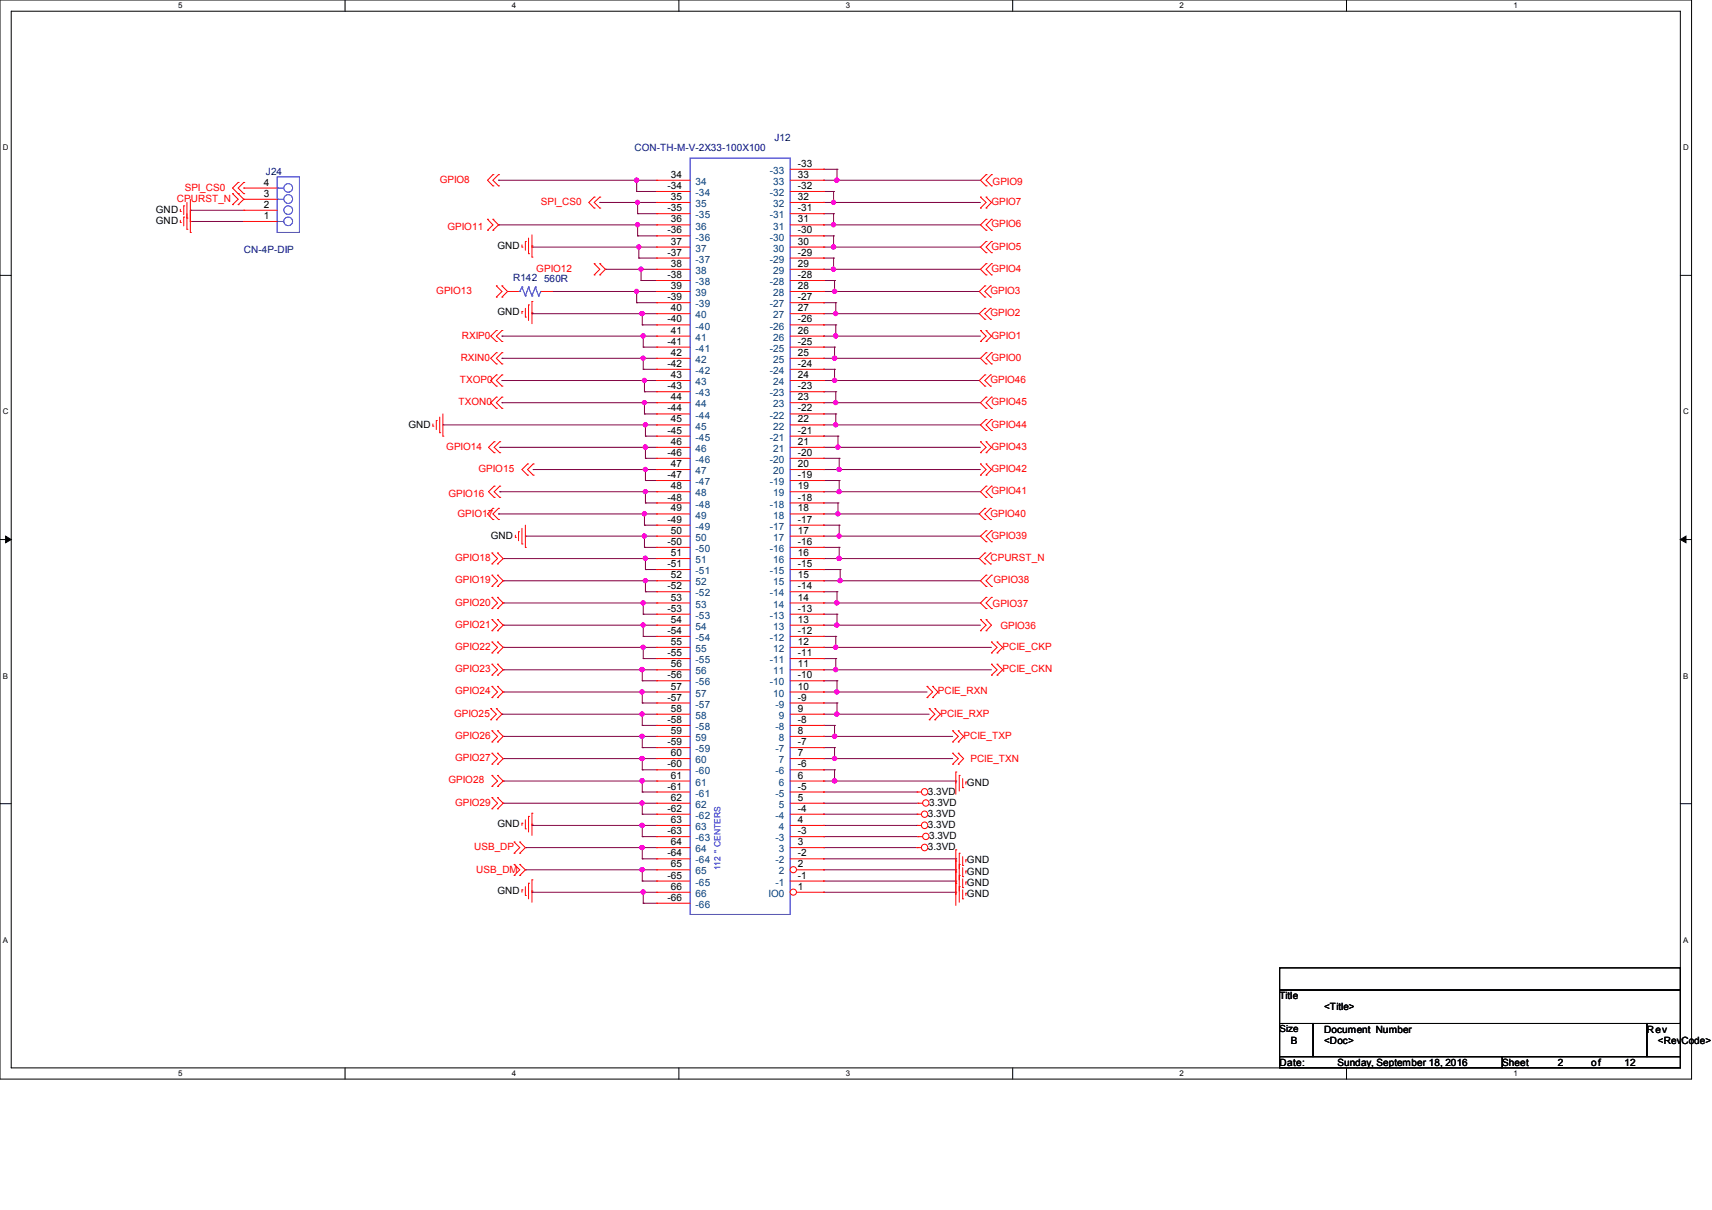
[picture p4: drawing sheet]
<svg xmlns="http://www.w3.org/2000/svg" width="297mm" height="210mm" viewBox="0 0 297 210" stroke-linecap="round" stroke-linejoin="round" font-family="sans-serif">
<path d="M0 0h293.5v187.3h-293.5zM1.9 1.9h289.6v183.4h-289.6z" fill="none" stroke="#000" stroke-width=".17"/>
<g fill="#fff">
<path d="M30.9 .2h.8v1.5h-.8z"/>
<path d="M30.9 185.5h.8v1.6h-.8z"/>
</g>
<path d="M59.9 0v1.9M59.9 185.3v2" fill="none" stroke="#000" stroke-width=".17"/>
<g fill="#fff">
<path d="M88.8 .2h.8v1.5h-.8z"/>
<path d="M88.8 185.5h.8v1.6h-.8z"/>
</g>
<path d="M117.8 0v1.9M117.8 185.3v2" fill="none" stroke="#000" stroke-width=".17"/>
<g fill="#fff">
<path d="M146.7 .2h.8v1.5h-.8z"/>
<path d="M146.7 185.5h.8v1.6h-.8z"/>
</g>
<path d="M175.7 0v1.9M175.7 185.3v2" fill="none" stroke="#000" stroke-width=".17"/>
<g fill="#fff">
<path d="M204.6 .2h.8v1.5h-.8z"/>
<path d="M204.6 185.5h.8v1.6h-.8z"/>
</g>
<path d="M233.6 0v1.9M233.6 185.3v2" fill="none" stroke="#000" stroke-width=".17"/>
<g fill="#fff">
<path d="M262.6 .2h.7v1.5h-.7z"/>
<path d="M262.6 185.5h.7v1.6h-.7z"/>
<path d="M.5 24.8h1v1.6h-1z"/>
<path d="M292 24.8h1v1.6h-1z"/>
<path d="M.5 70.7h1v1.5h-1z"/>
<path d="M292 70.7h1v1.5h-1z"/>
</g>
<path d="M0 47.8h1.9M291.5 47.8h2" fill="none" stroke="#000" stroke-width=".17"/>
<g fill="#fff">
<path d="M.5 116.5h.9v1.6h-.9z"/>
<path d="M292 116.5h.9v1.6h-.9z"/>
</g>
<path d="M0 93.6h1.9M291.5 93.6h2" fill="none" stroke="#000" stroke-width=".17"/>
<path d="M1 93l.9 .6-.9 .6zM291.5 93.6l1-.6v1.2z" fill="#000" stroke="#000" stroke-width=".17"/>
<g fill="#fff">
<path d="M.5 162.4h.9v1.5h-.9z"/>
<path d="M292 162.4h.9v1.5h-.9z"/>
</g>
<path d="M0 139.5h1.9M291.5 139.5h2M222 168h69.5v3.8h-69.5zM222 171.8h69.5v5.8h-69.5zM222 177.6h5.8v5.8h-5.8zM227.8 177.6h57.9v5.8h-57.9zM285.7 177.6h5.8v5.8h-5.8zM222 183.4h38.6v1.9h-38.6zM260.6 183.4h30.9v1.9h-30.9z" fill="none" stroke="#000" stroke-width=".17"/>
<g fill="none" stroke="#800040" stroke-width=".17">
<path d="M33 36.5h.1M33 38.4h.1M33 36.5h9.3M33 38.4h9.3M86.5 39h.1M86.5 31.3h.1M86.5 39h27.4M86.5 31.3h27.4M104.1 35.1h.1M104.1 35.1h9.8M110.4 33.2h.1M110.4 31.3h.1"/>
<path d="M110.4 33.2h3.5M110.4 31.3v1.9M110.6 37.1h.1M110.6 35.1h.1M110.6 39h.1M110.6 37.1h3.3M110.6 35.1v2M110.6 39v1.9M142.9 39h.1M142.9 35.1h.1M142.9 31.3h.1M142.9 29.4h.1"/>
<path d="M142.9 33.2h.1M142.9 37.1h.1M142.9 39h27.2M142.9 35.1h27.2M142.9 31.3h27.2M142.9 33.2h1.7M142.9 37.1h1.7M142.9 29.4h2.3M144.6 33.2h.1M144.6 35.1h.1M144.6 37.1h.1M144.6 39h.1"/>
<path d="M144.6 33.2v1.9M144.6 37.1v1.9M145.2 29.4h.1M145.2 31.3h.1M145.2 29.4v1.9M87.1 58.3h.1M87.1 58.3h26.8M92.3 42.7h.1M92.3 54.3h.1M92.3 42.9h.1M92.3 54.4h.1M92.3 42.7v.2"/>
<path d="M92.3 54.3v.1M92.3 42.9h21.6M92.3 54.4h21.6M95.8 50.6h.1M95.8 50.6h18.1M105 46.7h.1M105 46.7h8.9M110.4 52.5h.1M110.4 50.6h.1M110.4 50.6v1.9M110.4 52.5h3.5M110.6 40.9h.1"/>
<path d="M110.6 40.9h3.3M110.8 44.8h.1M110.8 42.9h.1M110.8 44.8h3.1M110.8 42.9v1.9M111.2 48.7h.1M111.2 46.7h.1M111.2 48.7h2.7M111.2 46.7v2M111.4 56.4h.1M111.4 54.4h.1M111.4 56.4h2.5"/>
<path d="M111.4 54.4v2M111.6 58.3h.1M111.6 58.3v1.9M142.9 58.3h.1M142.9 42.9h.1M142.9 46.7h.1M142.9 50.6h.1M142.9 54.4h.1M142.9 40.9h.1M142.9 44.8h.1M142.9 48.7h.1M142.9 52.5h.1"/>
<path d="M142.9 56.4h.1M142.9 42.9h27.2M142.9 54.4h27M142.9 46.7h27.2M142.9 58.3h27.2M142.9 50.6h27M142.9 40.9h1.7M142.9 44.8h1.7M142.9 48.7h1.9M142.9 52.5h2.1M142.9 56.4h2.1M144.6 40.9h.1"/>
<path d="M144.6 42.9h.1M144.6 44.8h.1M144.6 46.7h.1M144.6 40.9v2M144.6 44.8v1.9M144.8 48.7h.1M144.8 50.6h.1M144.8 48.7v1.9M145 52.5h.1M145 54.4h.1M145 56.4h.1M145 58.3h.1"/>
<path d="M145 52.5v1.9M145 56.4v1.9M76.8 73.7h.1M76.8 73.7h37.1M86.7 77.6h.1M86.7 77.6h27.2M87.1 69.9h.1M87.1 66h.1M87.1 62.2h.1M87.1 69.9h26.8M87.1 66h26.8M87.1 62.2h26.8"/>
<path d="M111.6 60.2h.1M111.6 64.1h.1M111.6 62.2h.1M111.6 60.2h2.3M111.6 62.2v1.9M111.6 64.1h2.3M111.8 68h.1M111.8 66h.1M111.8 71.8h.1M111.8 69.9h.1M111.8 68h2.1M111.8 66v2"/>
<path d="M111.8 69.9v1.9M111.8 71.8h2.1M112 75.7h.1M112 73.7h.1M112 79.5h.1M112 77.6h.1M112 75.7h1.9M112 73.7v2M112 77.6v1.9M112 79.5h1.9M142.9 62.2h.1M142.9 77.6h.1"/>
<path d="M142.9 73.7h.1M142.9 69.9h.1M142.9 66h.1M142.9 60.2h.1M142.9 64.1h.1M142.9 68h.1M142.9 71.8h.1M142.9 75.7h.1M142.9 79.5h.1M142.9 73.7h27.2M142.9 69.9h27.2M142.9 66h27"/>
<path d="M142.9 62.2h27.2M142.9 77.6h27.2M142.9 60.2h1.9M142.9 64.1h1.9M142.9 68h2.1M142.9 71.8h2.1M142.9 75.7h2.5M142.9 79.5h2.7M144.8 60.2h.1M144.8 62.2h.1M144.8 64.1h.1M144.8 66h.1"/>
<path d="M144.8 60.2v2M144.8 64.1v1.9M145 68h.1M145 69.9h.1M145 71.8h.1M145 73.7h.1M145 68v1.9M145 71.8v1.9M145.4 75.7h.1M145.4 77.6h.1M145.4 75.7v1.9M145.6 79.5h.1"/>
<path d="M145.6 79.5v2M86.5 89.2h.1M86.5 89.2h27.4M86.7 85.3h.1M86.7 85.3h27.2M87.3 96.9h.1M87.3 96.9h26.6M91.1 93h.1M91.1 93h22.8M92.5 81.5h.1M92.5 81.5h21.4M111.8 91.1h.1"/>
<path d="M111.8 89.2h.1M111.8 95h.1M111.8 93h.1M111.8 89.2v1.9M111.8 93v2M111.8 91.1h2.1M111.8 95h2.1M112 83.4h.1M112 81.5h.1M112 87.3h.1M112 85.3h.1M112 98.8h.1"/>
<path d="M112 96.9h.1M112 81.5v1.9M112 85.3v2M112 96.9v1.9M112 83.4h1.9M112 87.3h1.9M112 98.8h1.9M142.9 85.3h.1M142.9 81.5h.1M142.9 93h.1M142.9 89.2h.1M142.9 96.9h.1"/>
<path d="M142.9 83.4h.1M142.9 87.3h.1M142.9 91.1h.1M142.9 95h.1M142.9 98.8h.1M142.9 89.2h27M142.9 93h27.2M142.9 85.3h27.2M142.9 81.5h27.2M142.9 96.9h27M142.9 83.4h2.7M142.9 87.3h2.5"/>
<path d="M142.9 91.1h2.7M142.9 95h2.7M142.9 98.8h2.9M145.4 87.3h.1M145.4 89.2h.1M145.4 87.3v1.9M145.6 81.5h.1M145.6 83.4h.1M145.6 85.3h.1M145.6 91.1h.1M145.6 93h.1M145.6 95h.1"/>
<path d="M145.6 96.9h.1M145.6 83.4v1.9M145.6 91.1v1.9M145.6 95v1.9M145.8 98.8h.1M145.8 98.8v2M87.3 116.2h.1M87.3 104.6h.1M87.3 108.5h.1M87.3 112.4h.1M87.3 100.8h.1M87.3 112.4h26.6"/>
<path d="M87.3 116.2h26.6M87.3 100.8h26.6M87.3 104.6h26.6M87.3 108.5h26.6M111.4 118.2h.1M111.4 116.2h.1M111.4 116.2v2M111.4 118.2h2.5M111.6 106.6h.1M111.6 104.6h.1M111.6 110.4h.1M111.6 108.5h.1"/>
<path d="M111.6 114.3h.1M111.6 112.4h.1M111.6 104.6v2M111.6 108.5v1.9M111.6 112.4v1.9M111.6 106.6h2.3M111.6 110.4h2.3M111.6 114.3h2.3M112 102.7h.1M112 100.8h.1M112 100.8v1.9M112 102.7h1.9"/>
<path d="M142.9 112.4h.1M142.9 116.2h.1M142.9 100.8h.1M142.9 104.6h.1M142.9 108.5h.1M142.9 102.7h.1M142.9 106.6h.1M142.9 110.4h.1M142.9 114.3h.1M142.9 118.2h.1M142.9 112.4h29.1M142.9 116.2h29.1"/>
<path d="M142.9 100.8h27.2M142.9 104.6h27.2M142.9 108.5h27.2M142.9 102.7h2.3M142.9 106.6h2.3M142.9 110.4h2.1M142.9 114.3h2.1M142.9 118.2h2.3M145 110.4h.1M145 112.4h.1M145 114.3h.1M145 116.2h.1"/>
<path d="M145 110.4v2M145 114.3v1.9M145.2 102.7h.1M145.2 104.6h.1M145.2 106.6h.1M145.2 108.5h.1M145.2 118.2h.1M145.2 102.7v1.9M145.2 106.6v1.9M145.2 118.2v1.9M145.8 100.8h.1M87.1 124h.1"/>
<path d="M87.1 124h26.8M87.3 139.4h.1M87.3 131.7h.1M87.3 135.6h.1M87.3 120.1h.1M87.3 127.8h.1M87.3 139.4h26.6M87.3 131.7h26.6M87.3 127.8h26.6M87.3 135.6h26.6M87.3 120.1h26.6M111.4 122h.1"/>
<path d="M111.4 120.1h.1M111.4 125.9h.1M111.4 124h.1M111.4 129.8h.1M111.4 127.8h.1M111.4 133.6h.1M111.4 131.7h.1M111.4 137.5h.1M111.4 135.6h.1M111.4 139.4h.1M111.4 137.5h2.5M111.4 120.1v1.9"/>
<path d="M111.4 124v1.9M111.4 127.8v2M111.4 131.7v1.9M111.4 135.6v1.9M111.4 139.4v1.9M111.4 122h2.5M111.4 125.9h2.5M111.4 129.8h2.5M111.4 133.6h2.5M142.9 139.4h.1M142.9 131.7h.1M142.9 127.8h.1"/>
<path d="M142.9 120.1h.1M142.9 124h.1M142.9 135.6h.1M142.9 137.5h.1M142.9 122h.1M142.9 125.9h.1M142.9 129.8h.1M142.9 133.6h.1M142.9 139.4h16.4M142.9 131.7h22.4M142.9 127.8h22.4M142.9 124h18.3"/>
<path d="M142.9 135.6h22.9M142.9 120.1h17.9M142.9 137.5h16.2M142.9 122h2.3M142.9 125.9h1.9M142.9 129.8h1.9M142.9 133.6h1.9M144.8 125.9h.1M144.8 127.8h.1M144.8 129.8h.1M144.8 131.7h.1M144.8 133.6h.1"/>
<path d="M144.8 135.6h.1M144.8 125.9v1.9M144.8 129.8v1.9M144.8 133.6v2M145.2 120.1h.1M145.2 122h.1M145.2 124h.1M145.2 122v2M165.8 135.6h.1M165.8 135.6v.3M91.1 151h.1M91.1 147.1h.1"/>
<path d="M91.1 151h22.8M91.1 147.1h22.8M92.3 143h.1M92.3 154.6h.1M92.3 143.3h.1M92.3 154.9h.1M92.3 143v.3M92.3 154.6v.3M92.3 143.3h21.6M92.3 154.9h21.6M111.4 141.3h.1M111.4 145.2h.1"/>
<path d="M111.4 143.3h.1M111.4 149.1h.1M111.4 147.1h.1M111.4 152.9h.1M111.4 151h.1M111.4 141.3h2.5M111.4 145.2h2.5M111.4 149.1h2.5M111.4 152.9h2.5M111.4 143.3v1.9M111.4 147.1v2M111.4 151v1.9"/>
<path d="M111.6 156.8h.1M111.6 154.9h.1M111.6 154.9v1.9M111.6 156.8h2.3M142.9 143.3h.1M142.9 141.3h.1M142.9 147.1h.1M142.9 145.2h.1M142.9 149.1h.1M142.9 151h.1M142.9 152.9h.1M142.9 154.9h.1"/>
<path d="M142.9 143.3h16.2M142.9 154.9h22.9M142.9 151h22.9M142.9 147.1h16.2M142.9 141.3h16.2M142.9 145.2h16.4M142.9 149.1h22.9M142.9 152.9h22.9M165.8 149.1h.1M165.8 151h.1M165.8 152.9h.1M165.8 154.9h.1"/>
<path d="M165.8 149.1v.3M165.8 151v.3M165.8 152.9v.4M165.8 154.9v.3"/>
</g>
<g fill="#f0f" stroke="#f0f" stroke-width=".17">
<circle cx="112" cy="73.7" r=".36"/>
<circle cx="111.9" cy="96.9" r=".37"/>
<circle cx="112" cy="100.8" r=".36"/>
<circle cx="112" cy="85.3" r=".36"/>
<circle cx="111.9" cy="77.6" r=".37"/>
<circle cx="112" cy="81.5" r=".36"/>
<circle cx="110.4" cy="31.3" r=".36"/>
<circle cx="110.6" cy="35.1" r=".36"/>
<circle cx="110.6" cy="39" r=".37"/>
<circle cx="110.8" cy="42.9" r=".36"/>
<circle cx="111.2" cy="46.7" r=".36"/>
<circle cx="110.4" cy="50.6" r=".36"/>
<circle cx="111.4" cy="54.4" r=".37"/>
<circle cx="111.6" cy="58.3" r=".37"/>
<circle cx="111.6" cy="62.2" r=".36"/>
<circle cx="111.8" cy="66" r=".36"/>
<circle cx="111.8" cy="69.9" r=".36"/>
<circle cx="111.8" cy="89.2" r=".36"/>
<circle cx="111.8" cy="93" r=".36"/>
<circle cx="111.6" cy="104.6" r=".36"/>
<circle cx="111.6" cy="108.5" r=".36"/>
<circle cx="111.6" cy="112.3" r=".36"/>
<circle cx="111.4" cy="116.2" r=".38"/>
<circle cx="111.4" cy="120.1" r=".37"/>
<circle cx="111.4" cy="123.9" r=".37"/>
<circle cx="111.4" cy="127.8" r=".37"/>
<circle cx="111.4" cy="131.6" r=".37"/>
<circle cx="111.4" cy="135.5" r=".38"/>
<circle cx="111.4" cy="139.4" r=".37"/>
<circle cx="111.4" cy="143.2" r=".37"/>
<circle cx="111.4" cy="147.1" r=".37"/>
<circle cx="111.4" cy="150.9" r=".37"/>
<circle cx="111.6" cy="154.8" r=".37"/>
<circle cx="145.2" cy="31.3" r=".37"/>
<circle cx="144.6" cy="35.1" r=".36"/>
<circle cx="144.6" cy="39" r=".37"/>
<circle cx="144.6" cy="42.9" r=".36"/>
<circle cx="144.6" cy="46.7" r=".36"/>
<circle cx="144.8" cy="50.6" r=".37"/>
<circle cx="145" cy="54.4" r=".36"/>
<circle cx="145" cy="58.3" r=".37"/>
<circle cx="144.8" cy="62.2" r=".37"/>
<circle cx="144.8" cy="66" r=".37"/>
<circle cx="145" cy="69.9" r=".36"/>
<circle cx="145" cy="73.7" r=".36"/>
<circle cx="145.3" cy="77.6" r=".37"/>
<circle cx="145.6" cy="81.5" r=".36"/>
<circle cx="145.6" cy="85.3" r=".36"/>
<circle cx="145.4" cy="89.2" r=".36"/>
<circle cx="145.6" cy="93" r=".36"/>
<circle cx="145.6" cy="96.9" r=".37"/>
<circle cx="145.7" cy="100.8" r=".36"/>
<circle cx="145.2" cy="104.6" r=".37"/>
<circle cx="145.2" cy="108.5" r=".37"/>
<circle cx="145" cy="112.3" r=".36"/>
<circle cx="145" cy="116.2" r=".37"/>
<circle cx="145.2" cy="120.1" r=".37"/>
<circle cx="145.2" cy="123.9" r=".37"/>
<circle cx="144.8" cy="127.8" r=".37"/>
<circle cx="144.8" cy="131.6" r=".37"/>
<circle cx="144.8" cy="135.5" r=".38"/>
</g>
<g fill="none" stroke="#f00" stroke-width=".17">
<path d="M31.3 36.7h.1M31.3 38.6h.1M31.3 36.3v.4M31.3 38.2v.4M31.9 35.7h.1M31.9 37.7h.1M31.9 35.7v1.6M31.9 37.7v1.5M32.4 37.8h.1M32.4 39.8h.1M32.4 35.1v4.7M33 38.4h.1"/>
<path d="M33 34.6v5.7M40.3 33.6h.1M40.3 35.5h.1M40.3 33.6l1 1-1 .9M41.3 31.7h.1M41.3 33.6h.1M41.3 35.5h.1M41.3 31.7l-1 .9 2 2M42.3 31.7h.1M42.3 33.6h.1M42.3 32.6h.1M42.3 34.6h.1"/>
<path d="M42.3 36.5h.1M42.3 38.4h.1M42.3 31.7l-1 .9 1 1M42.3 34.6l-1 .9M42.3 32.6h5.8M42.3 34.6h5.8M42.3 36.5h5.8M42.3 38.4h5.8M84.6 38.1h.1M84.6 40h.1M84.6 38.1l.9 .9-.9 1M85.5 40h.1"/>
<path d="M85.5 38.1h.1M85.5 32.3h.1M85.5 30.3h.1M85.5 38.1l1 .9-1 1M85.5 30.3l-.9 1 .9 1M86.5 32.3h.1M86.5 30.3h.1M86.5 30.3l-1 1 1 1M103.1 34.2h.1M103.1 36.1h.1M103.1 34.2l-.9 .9 .9 1M104.1 34.2h.1"/>
<path d="M104.1 36.1h.1M104.1 34.2l-1 .9 1 1M170.1 36.1h.1M170.1 34.2h.1M170.1 34.2l1 .9-1 1M171.1 40h.1M171.1 38.1h.1M171.1 36.1h.1M171.1 34.2h.1M171.1 30.3h.1M171.1 32.3h.1M171.1 38.1l-1 .9 1 1"/>
<path d="M171.1 34.2l.9 .9-.9 1M171.1 30.3l-1 1 1 1M172 38.1h.1M172 40h.1M172 32.3h.1M172 30.3h.1M172 38.1l-.9 .9 .9 1M172 30.3l-.9 1 .9 1M33 40.3h.1M86.1 59.3h.1M86.1 57.4h.1M86.1 49.6h.1"/>
<path d="M86.1 51.6h.1M86.1 57.4l-1 .9 1 1M86.1 49.6l1 1-1 1M87.1 59.3h.1M87.1 57.4h.1M87.1 51.6h.1M87.1 49.6h.1M87.1 57.4l-1 .9 1 1M87.1 49.6l1 1-1 1M90.6 42.9h.1M90.6 54.1h.1M90.6 42.5v.4"/>
<path d="M90.6 54.1v.3M91.1 41.9h.1M91.1 55h.1M91.1 41.9v1.5M91.1 53.5v1.5M91.7 44h.1M91.7 52.9h.1M91.7 41.3v2.7M91.7 52.9v2.7M92.3 44.6h.1M92.3 52.3h.1M92.3 40.8v3.8"/>
<path d="M92.3 52.3v3.9M103.1 45.8h.1M103.1 47.7h.1M103.1 45.8l1 .9-1 1M104.1 47.7h.1M104.1 45.8h.1M104.1 45.8l.9 .9-.9 1M170.1 59.3h.1M170.1 57.4h.1M170.1 57.4l1 .9-1 1M170.9 49.6h.1M170.9 51.6h.1"/>
<path d="M170.9 53.5h.1M170.9 55.4h.1M170.9 49.6l-1 1 1 1M170.9 53.5l-1 .9 1 1M171.1 59.3h.1M171.1 57.4h.1M171.1 41.9h.1M171.1 43.9h.1M171.1 47.7h.1M171.1 45.8h.1M171.1 57.4l.9 .9-.9 1M171.1 41.9l-1 1 1 1"/>
<path d="M171.1 45.8l-1 .9 1 1M171.8 51.6h.1M171.8 49.6h.1M171.8 55.4h.1M171.8 53.5h.1M171.8 49.6l-.9 1 .9 1M171.8 53.5l-.9 .9 .9 1M172 43.9h.1M172 41.9h.1M172 45.8h.1M172 47.7h.1M172 41.9l-.9 1 .9 1"/>
<path d="M172 45.8l-.9 .9 .9 1M75.1 74h.1M75.1 73.6v.4M75.7 73h.1M75.7 73v1.5M76.3 75.1h.1M76.3 72.4v2.7M76.8 75.7h.1M76.8 71.8v3.9M85.7 78.6h.1M85.7 76.7h.1M85.7 76.7l-.9 .9 .9 1"/>
<path d="M86.1 70.9h.1M86.1 68.9h.1M86.1 67h.1M86.1 65.1h.1M86.1 63.2h.1M86.1 61.2h.1M86.1 68.9l-1 1 1 1M86.1 65.1l-1 .9 1 1M86.1 61.2l-1 1 1 1M86.7 78.6h.1M86.7 76.7h.1M86.7 76.7l-1 .9 1 1"/>
<path d="M87.1 70.9h.1M87.1 68.9h.1M87.1 67h.1M87.1 65.1h.1M87.1 63.2h.1M87.1 61.2h.1M87.1 68.9l-1 1 1 1M87.1 65.1l-1 .9 1 1M87.1 61.2l-1 1 1 1M170.1 76.7h.1M170.1 78.6h.1M170.1 76.7l1 .9-1 1"/>
<path d="M170.9 67h.1M170.9 65.1h.1M170.9 65.1l-1 .9 1 1M171.1 61.2h.1M171.1 63.2h.1M171.1 76.7h.1M171.1 78.6h.1M171.1 74.7h.1M171.1 72.8h.1M171.1 70.9h.1M171.1 68.9h.1M171.1 61.2l-1 1 1 1"/>
<path d="M171.1 76.7l.9 .9-.9 1M171.1 72.8l-1 .9 1 1M171.1 68.9l-1 1 1 1M171.8 65.1h.1M171.8 67h.1M171.8 65.1l-.9 .9 .9 1M172 63.2h.1M172 61.2h.1M172 72.8h.1M172 74.7h.1M172 68.9h.1M172 70.9h.1"/>
<path d="M172 61.2l-.9 1 .9 1M172 72.8l-.9 .9 .9 1M172 68.9l-.9 1 .9 1M85.3 96h.1M85.3 97.9h.1M85.3 99.8h.1M85.3 96l1 .9-1 1M85.3 99.8l1 1-1 1M85.5 90.2h.1M85.5 88.2h.1M85.5 88.2l-.9 1 .9 1M85.7 86.3h.1"/>
<path d="M85.7 84.4h.1M85.7 84.4l-.9 .9 .9 1M86.3 97.9h.1M86.3 96h.1M86.3 99.8h.1M86.3 96l1 .9-1 1M86.3 99.8l1 1-1 1M86.5 90.2h.1M86.5 88.2h.1M86.5 88.2l-1 1 1 1M86.7 86.3h.1M86.7 84.4h.1"/>
<path d="M86.7 84.4l-1 .9 1 1M89.4 93.3h.1M89.4 92.9v.4M90 92.3h.1M90 92.3v1.6M90.6 94.4h.1M90.6 91.7v2.7M91.1 95h.1M91.1 91.1v3.9M91.5 82.5h.1M91.5 80.5h.1M91.5 80.5l-.9 1 .9 1"/>
<path d="M92.5 82.5h.1M92.5 80.5h.1M92.5 80.5l-1 1 1 1M170.1 80.5h.1M170.1 82.5h.1M170.1 80.5l1 1-1 1M170.9 88.2h.1M170.9 90.2h.1M170.9 97.9h.1M170.9 96h.1M170.9 88.2l-1 1 1 1M170.9 96l-1 .9 1 1"/>
<path d="M171.1 86.3h.1M171.1 84.4h.1M171.1 80.5h.1M171.1 82.5h.1M171.1 94h.1M171.1 92.1h.1M171.1 99.8h.1M171.1 84.4l-1 .9 1 1M171.1 80.5l.9 1-.9 1M171.1 92.1l-1 .9 1 1M171.1 99.8l-1 1 1 1M171.8 90.2h.1"/>
<path d="M171.8 88.2h.1M171.8 96h.1M171.8 97.9h.1M171.8 88.2l-.9 1 .9 1M171.8 96l-.9 .9 .9 1M172 84.4h.1M172 86.3h.1M172 92.1h.1M172 94h.1M172 99.8h.1M172 84.4l-.9 .9 .9 1M172 92.1l-.9 .9 .9 1"/>
<path d="M172 99.8l-.9 1 .9 1M85.3 115.3h.1M85.3 117.2h.1M85.3 103.7h.1M85.3 105.6h.1M85.3 107.5h.1M85.3 109.5h.1M85.3 119.1h.1M85.3 111.4h.1M85.3 113.3h.1M85.3 101.8h.1M85.3 115.3l1 .9-1 1"/>
<path d="M85.3 103.7l1 .9-1 1M85.3 107.5l1 1-1 1M85.3 119.1l1 1-1 1M85.3 111.4l1 1-1 .9M86.3 117.2h.1M86.3 115.3h.1M86.3 105.6h.1M86.3 103.7h.1M86.3 109.5h.1M86.3 107.5h.1M86.3 119.1h.1M86.3 113.3h.1"/>
<path d="M86.3 111.4h.1M86.3 101.8h.1M86.3 115.3l1 .9-1 1M86.3 103.7l1 .9-1 1M86.3 107.5l1 1-1 1M86.3 119.1l1 1-1 1M86.3 111.4l1 1-1 .9M160.8 119.1h.1M160.8 119.1l1 1-1 1M161.8 119.1h.1M161.8 119.1l.9 1-.9 1M170.1 109.5h.1"/>
<path d="M170.1 107.5h.1M170.1 107.5l1 1-1 1M171.1 105.6h.1M171.1 103.7h.1M171.1 109.5h.1M171.1 107.5h.1M171.1 101.8h.1M171.1 103.7l-1 .9 1 1M171.1 107.5l.9 1-.9 1M172 103.7h.1M172 105.6h.1M172 113.3h.1"/>
<path d="M172 111.4h.1M172 117.2h.1M172 115.3h.1M172 101.8h.1M172 103.7l-.9 .9 .9 1M172 111.4l1 1-1 .9M172 115.3l1 .9-1 1M173 113.3h.1M173 111.4h.1M173 117.2h.1M173 115.3h.1M173 111.4l.9 1-.9 .9"/>
<path d="M173 115.3l.9 .9-.9 1M85.1 123h.1M85.1 124.9h.1M85.1 123l1 1-1 .9M85.3 130.7h.1M85.3 132.6h.1M85.3 138.4h.1M85.3 134.6h.1M85.3 136.5h.1M85.3 121.1h.1M85.3 126.8h.1M85.3 128.8h.1"/>
<path d="M85.3 130.7l1 1-1 .9M85.3 138.4l1 1-1 1M85.3 134.6l1 1-1 .9M85.3 126.8l1 1-1 1M86.1 124.9h.1M86.1 123h.1M86.1 123l1 1-1 .9M86.3 132.6h.1M86.3 130.7h.1M86.3 138.4h.1M86.3 136.5h.1M86.3 134.6h.1"/>
<path d="M86.3 121.1h.1M86.3 128.8h.1M86.3 126.8h.1M86.3 130.7l1 1-1 .9M86.3 138.4l1 1-1 1M86.3 134.6l1 1-1 .9M86.3 126.8l1 1-1 1M159.1 137.5h.1M159.1 137.5h.8M159.3 139.4h.1M159.3 139.4h.8M160.8 121.1h.1"/>
<path d="M161.2 124.9h.1M161.2 123h.1M161.2 123l1 1-1 .9M161.8 121.1h.1M162.2 124.9h.1M162.2 123h.1M162.2 123l1 1-1 .9M165.3 132.6h.1M165.3 130.7h.1M165.3 128.8h.1M165.3 126.8h.1M165.3 130.7l.9 1-.9 .9"/>
<path d="M165.3 126.8l.9 1-.9 1M165.8 134h.1M165.8 134v3.8M166.2 132.6h.1M166.2 130.7h.1M166.2 128.8h.1M166.2 126.8h.1M166.2 130.7l1 1-1 .9M166.2 126.8l1 1-1 1M166.4 134.6h.1M166.4 134.6v2.7M167 136.7h.1"/>
<path d="M167 135.1v1.6M167.6 135.7h.1M167.6 135.7v.4M85.3 140.4h.1M86.3 140.4h.1M89.2 146.1h.1M89.2 148.1h.1M89.2 150h.1M89.2 151.9h.1M89.2 146.1l1 1-1 1M89.2 150l1 1-1 .9M90.2 148.1h.1"/>
<path d="M90.2 146.1h.1M90.2 151.9h.1M90.2 150h.1M90.2 146.1l.9 1-.9 1M90.2 150l.9 1-.9 .9M90.6 142.9h.1M90.6 154.4h.1M90.6 142.9v.4M90.6 154.4v.5M91.1 143.8h.1M91.1 155.4h.1M91.1 142.3v1.5"/>
<path d="M91.1 153.9v1.5M91.7 141.7h.1M91.7 153.3h.1M91.7 141.7v2.7M91.7 153.3v2.7M92.3 141.1h.1M92.3 152.7h.1M92.3 141.1v3.9M92.3 152.7v3.9M159.1 143.3h.1M159.1 141.3h.1M159.1 147.1h.1"/>
<path d="M159.1 143.3h.8M159.1 141.3h.8M159.1 147.1h.8M159.3 145.2h.1M159.3 145.2h.8M165.8 147.5h.1M165.8 149.4h.1M165.8 151.3h.1M165.8 153.3h.1M165.8 147.5v9.6M166.4 148.1h.1M166.4 150h.1"/>
<path d="M166.4 151.9h.1M166.4 153.9h.1M166.4 148.1v8.5M167 150.2h.1M167 152.1h.1M167 154.1h.1M167 156h.1M167 148.7v1.5M167 150.6v1.5M167 152.5v1.6M167 154.4v1.6M167.6 149.2h.1"/>
<path d="M167.6 151.2h.1M167.6 153.1h.1M167.6 155h.1M167.6 149.2v.4M167.6 151.2v.4M167.6 153.1v.4M167.6 155v.4"/>
<circle cx="160.4" cy="137.4" r=".56"/>
<circle cx="160.6" cy="139.4" r=".55"/>
<circle cx="160.4" cy="143.2" r=".56"/>
<circle cx="160.4" cy="147.1" r=".56"/>
<circle cx="160.4" cy="141.3" r=".55"/>
<circle cx="160.6" cy="145.2" r=".55"/>
</g>
<g fill="none" stroke="#00f" stroke-width=".17">
<path d="M48.1 30.7h3.8v9.6h-3.8zM48.1 32.6h.1M48.1 34.6h.1M48.1 38.4h.1M48.1 32.6h1.1M48.1 34.6h1.1M48.1 38.4h1.1M119.7 27.4h17.4v131.3h-17.4z"/>
<circle cx="50" cy="34.5" r=".76"/>
<circle cx="50" cy="36.5" r=".75"/>
<circle cx="50" cy="38.4" r=".75"/>
<circle cx="50" cy="32.6" r=".75"/>
</g>
<circle cx="137.6" cy="154.8" r=".54" fill="#fff" stroke="#f00" stroke-width=".17"/>
<path d="M138.2 154.9h4.7M142.9 154.9h.1" fill="none" stroke="#f00" stroke-width=".17"/>
<circle cx="137.6" cy="150.9" r=".54" fill="#fff" stroke="#f00" stroke-width=".17"/>
<g fill="none" stroke="#f00" stroke-width=".17">
<path d="M113.9 31.3h.1M113.9 35.1h.1M113.9 39h.1M113.9 33.2h.1M113.9 37.1h.1M113.9 39h5.8M113.9 35.1h5.8M113.9 31.3h5.8M113.9 37.1h5.8M113.9 33.2h5.8M137.1 39h5.8M137.1 35.1h5.8"/>
<path d="M137.1 31.3h5.8M137.1 37.1h5.8M137.1 33.2h5.8M137.1 29.4h5.8M142.9 39h.1M142.9 35.1h.1M142.9 31.3h.1M142.9 37.1h.1M142.9 33.2h.1M142.9 29.4h.1M88.1 50.6h.1M88.1 50.6h1.9"/>
<path d="M93.9 50.6h1.9M95.8 50.6h.1M113.9 42.9h.1M113.9 46.7h.1M113.9 50.6h.1M113.9 54.4h.1M113.9 58.3h.1M113.9 40.9h.1M113.9 44.8h.1M113.9 48.7h.1M113.9 52.5h.1M113.9 56.4h.1"/>
<path d="M113.9 58.3h5.8M113.9 54.4h5.8M113.9 50.6h5.8M113.9 46.7h5.8M113.9 42.9h5.8M113.9 56.4h5.8M113.9 52.5h5.8M113.9 48.7h5.8M113.9 44.8h5.8M113.9 40.9h5.8M137.1 58.3h5.8M137.1 54.4h5.8"/>
<path d="M137.1 50.6h5.8M137.1 46.7h5.8M137.1 42.9h5.8M137.1 56.4h5.8M137.1 52.5h5.8M137.1 48.7h5.8M137.1 44.8h5.8M137.1 40.9h5.8M142.9 58.3h.1M142.9 54.4h.1M142.9 50.6h.1M142.9 46.7h.1"/>
<path d="M142.9 42.9h.1M142.9 56.4h.1M142.9 52.5h.1M142.9 48.7h.1M142.9 44.8h.1M142.9 40.9h.1M113.9 62.2h.1M113.9 66h.1M113.9 69.9h.1M113.9 73.7h.1M113.9 77.6h.1M113.9 60.2h.1"/>
<path d="M113.9 64.1h.1M113.9 68h.1M113.9 71.8h.1M113.9 75.7h.1M113.9 79.5h.1M113.9 77.6h5.8M113.9 73.7h5.8M113.9 69.9h5.8M113.9 66h5.8M113.9 62.2h5.8M113.9 79.5h5.8M113.9 75.7h5.8"/>
<path d="M113.9 71.8h5.8M113.9 68h5.8M113.9 64.1h5.8M113.9 60.2h5.8M137.1 77.6h5.8M137.1 73.7h5.8M137.1 69.9h5.8M137.1 66h5.8M137.1 62.2h5.8M137.1 79.5h5.8M137.1 75.7h5.8M137.1 71.8h5.8"/>
<path d="M137.1 68h5.8M137.1 64.1h5.8M137.1 60.2h5.8M142.9 77.6h.1M142.9 73.7h.1M142.9 69.9h.1M142.9 66h.1M142.9 62.2h.1M142.9 79.5h.1M142.9 75.7h.1M142.9 71.8h.1M142.9 68h.1"/>
<path d="M142.9 64.1h.1M142.9 60.2h.1M113.9 81.5h.1M113.9 85.3h.1M113.9 89.2h.1M113.9 93h.1M113.9 96.9h.1M113.9 83.4h.1M113.9 87.3h.1M113.9 91.1h.1M113.9 95h.1M113.9 98.8h.1"/>
<path d="M113.9 96.9h5.8M113.9 93h5.8M113.9 89.2h5.8M113.9 85.3h5.8M113.9 81.5h5.8M113.9 98.8h5.8M113.9 95h5.8M113.9 91.1h5.8M113.9 87.3h5.8M113.9 83.4h5.8M137.1 96.9h5.8M137.1 93h5.8"/>
<path d="M137.1 89.2h5.8M137.1 85.3h5.8M137.1 81.5h5.8M137.1 98.8h5.8M137.1 95h5.8M137.1 91.1h5.8M137.1 87.3h5.8M137.1 83.4h5.8M142.9 96.9h.1M142.9 93h.1M142.9 89.2h.1M142.9 85.3h.1"/>
<path d="M142.9 81.5h.1M142.9 98.8h.1M142.9 95h.1M142.9 91.1h.1M142.9 87.3h.1M142.9 83.4h.1M113.9 100.8h.1M113.9 104.6h.1M113.9 108.5h.1M113.9 112.4h.1M113.9 116.2h.1M113.9 102.7h.1"/>
<path d="M113.9 106.6h.1M113.9 110.4h.1M113.9 114.3h.1M113.9 118.2h.1M113.9 116.2h5.8M113.9 112.4h5.8M113.9 108.5h5.8M113.9 104.6h5.8M113.9 100.8h5.8M113.9 118.2h5.8M113.9 114.3h5.8M113.9 110.4h5.8"/>
<path d="M113.9 106.6h5.8M113.9 102.7h5.8M137.1 116.2h5.8M137.1 112.4h5.8M137.1 108.5h5.8M137.1 104.6h5.8M137.1 100.8h5.8M137.1 118.2h5.8M137.1 114.3h5.8M137.1 110.4h5.8M137.1 106.6h5.8M137.1 102.7h5.8"/>
<path d="M142.9 116.2h.1M142.9 112.4h.1M142.9 108.5h.1M142.9 104.6h.1M142.9 100.8h.1M142.9 118.2h.1M142.9 114.3h.1M142.9 110.4h.1M142.9 106.6h.1M142.9 102.7h.1M113.9 124h.1M113.9 131.7h.1"/>
<path d="M113.9 135.6h.1M113.9 139.4h.1M113.9 120.1h.1M113.9 127.8h.1M113.9 122h.1M113.9 125.9h.1M113.9 129.8h.1M113.9 133.6h.1M113.9 137.5h.1M113.9 139.4h5.8M113.9 135.6h5.8M113.9 131.7h5.8"/>
<path d="M113.9 127.8h5.8M113.9 124h5.8M113.9 120.1h5.8M113.9 137.5h5.8M113.9 133.6h5.8M113.9 129.8h5.8M113.9 125.9h5.8M113.9 122h5.8M137.1 139.4h5.8M137.1 135.6h5.8M137.1 131.7h5.8M137.1 127.8h5.8"/>
<path d="M137.1 124h5.8M137.1 120.1h5.8M137.1 137.5h5.8M137.1 133.6h5.8M137.1 129.8h5.8M137.1 125.9h5.8M137.1 122h5.8M142.9 139.4h.1M142.9 135.6h.1M142.9 131.7h.1M142.9 127.8h.1M142.9 124h.1"/>
<path d="M142.9 120.1h.1M142.9 137.5h.1M142.9 133.6h.1M142.9 129.8h.1M142.9 125.9h.1M142.9 122h.1M113.9 143.3h.1M113.9 147.1h.1M113.9 151h.1M113.9 154.9h.1M113.9 141.3h.1M113.9 145.2h.1"/>
<path d="M113.9 149.1h.1M113.9 152.9h.1M113.9 156.8h.1M113.9 151h5.8M113.9 147.1h5.8M113.9 143.3h5.8M113.9 154.9h5.8M113.9 152.9h5.8M113.9 149.1h5.8M113.9 145.2h5.8M113.9 141.3h5.8M113.9 156.8h5.8"/>
<path d="M137.1 147.1h5.8M137.1 143.3h5.8M137.1 152.9h5.8M137.1 149.1h5.8M137.1 145.2h5.8M137.1 141.3h5.8M138.2 151h4.7M142.9 151h.1M142.9 147.1h.1M142.9 143.3h.1M142.9 152.9h.1M142.9 149.1h.1"/>
<path d="M142.9 145.2h.1M142.9 141.3h.1"/>
</g>
<g fill="none" stroke="#00f" stroke-width=".17">
<path d="M90 50.6h.2M90.2 50.6h.1M90.6 49.8h.1M90.6 49.8l-.4 .8M90.6 49.8l.5 1.6M91.1 51.4h.1M91.7 49.8h.1M91.7 49.8l-.6 1.6M91.7 49.8l.6 1.6M92.3 51.4h.1M92.9 49.8h.1M92.9 49.8l-.6 1.6"/>
<path d="M92.9 49.8l.5 1.6M93.4 51.4h.1M93.9 50.6h.1M93.9 50.6l-.5 .8"/>
</g>
<g fill="#f0f" stroke="#f0f" stroke-width=".17">
<circle cx="112" cy="73.7" r=".36"/>
<circle cx="111.9" cy="96.9" r=".37"/>
<circle cx="112" cy="100.8" r=".36"/>
<circle cx="112" cy="85.3" r=".36"/>
<circle cx="111.9" cy="77.6" r=".37"/>
<circle cx="112" cy="81.5" r=".36"/>
<circle cx="110.4" cy="31.3" r=".36"/>
<circle cx="110.6" cy="35.1" r=".36"/>
<circle cx="110.6" cy="39" r=".37"/>
<circle cx="110.8" cy="42.9" r=".36"/>
<circle cx="111.2" cy="46.7" r=".36"/>
<circle cx="110.4" cy="50.6" r=".36"/>
<circle cx="111.4" cy="54.4" r=".37"/>
<circle cx="111.6" cy="58.3" r=".37"/>
<circle cx="111.6" cy="62.2" r=".36"/>
<circle cx="111.8" cy="66" r=".36"/>
<circle cx="111.8" cy="69.9" r=".36"/>
<circle cx="111.8" cy="89.2" r=".36"/>
<circle cx="111.8" cy="93" r=".36"/>
<circle cx="111.6" cy="104.6" r=".36"/>
<circle cx="111.6" cy="108.5" r=".36"/>
<circle cx="111.6" cy="112.3" r=".36"/>
<circle cx="111.4" cy="116.2" r=".38"/>
<circle cx="111.4" cy="120.1" r=".37"/>
<circle cx="111.4" cy="123.9" r=".37"/>
<circle cx="111.4" cy="127.8" r=".37"/>
<circle cx="111.4" cy="131.6" r=".37"/>
<circle cx="111.4" cy="135.5" r=".38"/>
<circle cx="111.4" cy="139.4" r=".37"/>
<circle cx="111.4" cy="143.2" r=".37"/>
<circle cx="111.4" cy="147.1" r=".37"/>
<circle cx="111.4" cy="150.9" r=".37"/>
<circle cx="111.6" cy="154.8" r=".37"/>
<circle cx="145.2" cy="31.3" r=".37"/>
<circle cx="144.6" cy="35.1" r=".36"/>
<circle cx="144.6" cy="39" r=".37"/>
<circle cx="144.6" cy="42.9" r=".36"/>
<circle cx="144.6" cy="46.7" r=".36"/>
<circle cx="144.8" cy="50.6" r=".37"/>
<circle cx="145" cy="54.4" r=".36"/>
<circle cx="145" cy="58.3" r=".37"/>
<circle cx="144.8" cy="62.2" r=".37"/>
<circle cx="144.8" cy="66" r=".37"/>
<circle cx="145" cy="69.9" r=".36"/>
<circle cx="145" cy="73.7" r=".36"/>
<circle cx="145.3" cy="77.6" r=".37"/>
<circle cx="145.6" cy="81.5" r=".36"/>
<circle cx="145.6" cy="85.3" r=".36"/>
<circle cx="145.4" cy="89.2" r=".36"/>
<circle cx="145.6" cy="93" r=".36"/>
<circle cx="145.6" cy="96.9" r=".37"/>
<circle cx="145.7" cy="100.8" r=".36"/>
<circle cx="145.2" cy="104.6" r=".37"/>
<circle cx="145.2" cy="108.5" r=".37"/>
<circle cx="145" cy="112.3" r=".36"/>
<circle cx="145" cy="116.2" r=".37"/>
<circle cx="145.2" cy="120.1" r=".37"/>
<circle cx="145.2" cy="123.9" r=".37"/>
<circle cx="144.8" cy="127.8" r=".37"/>
<circle cx="144.8" cy="131.6" r=".37"/>
<circle cx="144.8" cy="135.5" r=".38"/>
</g>
<g font-size="1.7" fill="#000080">
<text x="110.1" y="26.2">CON-TH-M-V-2X33-100X100</text>
<text x="134.4" y="24.4">J12</text>
<text x="46.1" y="30.4">J24</text>
<text x="42.3" y="43.9">CN-4P-DIP</text>
<text x="89" y="48.7">R142</text>
<text x="94.4" y="48.9">560R</text>
</g>
<g font-size="1.7">
<text x="138.4" y="29">-33</text>
<text x="45.8" y="32.2">4</text>
<text x="45.8" y="34.2">3</text>
<text x="115.8" y="32.8">-34</text>
<text x="116.4" y="30.9">34</text>
<text x="116.4" y="34.7">35</text>
<text x="138.4" y="34.7">32</text>
<text x="138.4" y="30.9">33</text>
<text x="138.4" y="32.8">-32</text>
<text x="27" y="37">GND</text>
<text x="27" y="38.9">GND</text>
<text x="45.8" y="36.1">2</text>
<text x="45.8" y="38">1</text>
<text x="115.8" y="36.7">-35</text>
<text x="115.8" y="40.5">-36</text>
<text x="116.4" y="38.6">36</text>
<text x="138.4" y="38.6">31</text>
<text x="138.4" y="40.5">-30</text>
<text x="138.4" y="36.7">-31</text>
<text x="86.3" y="43.1">GND</text>
<text x="115.8" y="44.4">-37</text>
<text x="116.4" y="42.5">37</text>
<text x="116.4" y="46.3">38</text>
<text x="138.4" y="46.3">29</text>
<text x="138.4" y="42.5">30</text>
<text x="138.4" y="44.4">-29</text>
<text x="115.8" y="48.3">-38</text>
<text x="115.8" y="52.1">-39</text>
<text x="116.4" y="50.2">39</text>
<text x="138.4" y="50.2">28</text>
<text x="138.4" y="52.1">-27</text>
<text x="138.4" y="48.3">-28</text>
<text x="86.3" y="54.7">GND</text>
<text x="115.8" y="56">-40</text>
<text x="115.8" y="59.8">-41</text>
<text x="116.4" y="54">40</text>
<text x="116.4" y="57.9">41</text>
<text x="138.4" y="57.9">26</text>
<text x="138.4" y="54">27</text>
<text x="138.4" y="59.8">-25</text>
<text x="138.4" y="56">-26</text>
<text x="115.8" y="63.7">-42</text>
<text x="116.4" y="61.8">42</text>
<text x="116.4" y="65.6">43</text>
<text x="138.4" y="65.6">24</text>
<text x="138.4" y="61.8">25</text>
<text x="138.4" y="63.7">-24</text>
<text x="115.8" y="67.6">-43</text>
<text x="115.8" y="71.4">-44</text>
<text x="116.4" y="69.5">44</text>
<text x="138.4" y="69.5">23</text>
<text x="138.4" y="71.4">-22</text>
<text x="138.4" y="67.6">-23</text>
<text x="70.9" y="74.2">GND</text>
<text x="115.8" y="75.3">-45</text>
<text x="116.4" y="73.3">45</text>
<text x="116.4" y="77.2">46</text>
<text x="138.4" y="77.2">21</text>
<text x="138.4" y="73.3">22</text>
<text x="138.4" y="75.3">-21</text>
<text x="115.8" y="79.1">-46</text>
<text x="115.8" y="83">-47</text>
<text x="116.4" y="81.1">47</text>
<text x="138.4" y="81.1">20</text>
<text x="138.4" y="83">-19</text>
<text x="138.4" y="79.1">-20</text>
<text x="115.8" y="86.9">-48</text>
<text x="116.4" y="84.9">48</text>
<text x="116.4" y="88.8">49</text>
<text x="138.4" y="88.8">18</text>
<text x="138.4" y="84.9">19</text>
<text x="138.4" y="86.9">-18</text>
<text x="85.1" y="93.5">GND</text>
<text x="115.8" y="90.7">-49</text>
<text x="115.8" y="94.6">-50</text>
<text x="116.4" y="92.6">50</text>
<text x="138.4" y="92.6">17</text>
<text x="138.4" y="94.6">-16</text>
<text x="138.4" y="90.7">-17</text>
<text x="115.8" y="98.4">-51</text>
<text x="116.4" y="96.5">51</text>
<text x="116.4" y="100.4">52</text>
<text x="138.4" y="100.4">15</text>
<text x="138.4" y="96.5">16</text>
<text x="138.4" y="98.4">-15</text>
<text x="115.8" y="102.3">-52</text>
<text x="115.8" y="106.2">-53</text>
<text x="116.4" y="104.2">53</text>
<text x="138.4" y="104.2">14</text>
<text x="138.4" y="106.2">-13</text>
<text x="138.4" y="102.3">-14</text>
<text x="115.8" y="110">-54</text>
<text x="115.8" y="113.9">-55</text>
<text x="116.4" y="108.1">54</text>
<text x="116.4" y="111.9">55</text>
<text x="138.4" y="111.9">12</text>
<text x="138.4" y="108.1">13</text>
<text x="138.4" y="113.9">-11</text>
<text x="138.4" y="110">-12</text>
<text x="115.8" y="117.7">-56</text>
<text x="116.4" y="115.8">56</text>
<text x="116.4" y="119.7">57</text>
<text x="138.4" y="119.7">10</text>
<text x="138.4" y="115.8">11</text>
<text x="138.4" y="117.7">-10</text>
<text x="115.8" y="121.6">-57</text>
<text x="115.8" y="125.5">-58</text>
<text x="116.4" y="123.5">58</text>
<text x="138.4" y="123.5">9</text>
<text x="138.4" y="125.5">-8</text>
<text x="138.4" y="121.6">-9</text>
<text x="115.8" y="129.3">-59</text>
<text x="116.4" y="131.2">60</text>
<text x="116.4" y="127.4">59</text>
<text x="138.4" y="131.2">7</text>
<text x="138.4" y="127.4">8</text>
<text x="138.4" y="129.3">-7</text>
<text x="115.8" y="133.2">-60</text>
<text x="115.8" y="137">-61</text>
<text x="116.4" y="135.1">61</text>
<text x="138.4" y="135.1">6</text>
<text x="138.4" y="137">-5</text>
<text x="138.4" y="133.2">-6</text>
<text x="161" y="137.9">3.3VD</text>
<text x="167.8" y="136.4">GND</text>
<text x="86.3" y="143.5">GND</text>
<text x="115.8" y="140.9">-62</text>
<text x="116.4" y="139">62</text>
<text x="116.4" y="142.8">63</text>
<text x="138.4" y="142.8">4</text>
<text x="138.4" y="139">5</text>
<text x="138.4" y="140.9">-4</text>
<text x="161" y="143.7">3.3VD</text>
<text x="161" y="141.8">3.3VD</text>
<text x="161.2" y="139.8">3.3VD</text>
<text x="115.8" y="144.8">-63</text>
<text x="115.8" y="148.6">-64</text>
<text x="116.4" y="146.7">64</text>
<text x="138.4" y="146.7">3</text>
<text x="138.4" y="148.6">-2</text>
<text x="138.4" y="144.8">-3</text>
<text x="161" y="147.6">3.3VD</text>
<text x="161.2" y="145.6">3.3VD</text>
<text x="167.8" y="149.9">GND</text>
<text x="86.3" y="155.1">GND</text>
<text x="115.8" y="152.5">-65</text>
<text x="116.4" y="150.5">65</text>
<text x="116.4" y="154.4">66</text>
<text x="138.4" y="154.4">1</text>
<text x="138.4" y="150.5">2</text>
<text x="138.4" y="152.5">-1</text>
<text x="167.8" y="151.8">GND</text>
<text x="167.8" y="153.8">GND</text>
<text x="167.8" y="155.7">GND</text>
<text x="115.8" y="156.3">-66</text>
<text x="222" y="173.4">Title</text>
<text x="222" y="179.2">Size</text>
<text x="229.7" y="175.3">&lt;Title&gt;</text>
<text x="229.7" y="179.2">Document Number</text>
<text x="285.7" y="179.2">Rev</text>
<text x="222" y="185">Date:</text>
<text x="223.9" y="181.1">B</text>
<text x="229.7" y="181.1">&lt;Doc&gt;</text>
<text x="232.1" y="185">Sunday, September 18, 2016</text>
<text x="260.6" y="185">Sheet</text>
<text x="270.2" y="185">2</text>
<text x="276.1" y="185">of</text>
<text x="281.8" y="185">12</text>
<text x="287.6" y="181.1">&lt;RevCode&gt;</text>
</g>
<g font-size="1.7" fill="#f00">
<text x="30.7" y="35">CPURST_N</text>
<text x="32" y="33.1">SPI_CS0</text>
<text x="76.3" y="31.8">GPIO8</text>
<text x="93.8" y="35.6">SPI_CS0</text>
<text x="172" y="35.6">GPIO7</text>
<text x="172.2" y="32.1">GPIO9</text>
<text x="77.6" y="39.8">GPIO11</text>
<text x="172" y="39.5">GPIO6</text>
<text x="93" y="47.2">GPIO12</text>
<text x="172" y="43.3">GPIO5</text>
<text x="172" y="47.2">GPIO4</text>
<text x="75.7" y="51.1">GPIO13</text>
<text x="171.8" y="51.1">GPIO3</text>
<text x="80.1" y="58.8">RXIP0</text>
<text x="171.8" y="54.9">GPIO2</text>
<text x="172" y="58.8">GPIO1</text>
<text x="79.9" y="62.6">RXIN0</text>
<text x="172" y="62.6">GPIO0</text>
<text x="79.5" y="70.4">TXON0</text>
<text x="79.7" y="66.5">TXOP0</text>
<text x="171.8" y="66.5">GPIO46</text>
<text x="172" y="70.4">GPIO45</text>
<text x="172" y="74.2">GPIO44</text>
<text x="77.4" y="78.1">GPIO14</text>
<text x="83" y="81.9">GPIO15</text>
<text x="172" y="81.9">GPIO42</text>
<text x="172" y="78.1">GPIO43</text>
<text x="77.8" y="86.2">GPIO16</text>
<text x="79.4" y="89.7">GPIO17</text>
<text x="171.8" y="89.7">GPIO40</text>
<text x="172" y="85.8">GPIO41</text>
<text x="172" y="93.5">GPIO39</text>
<text x="78.9" y="97.4">GPIO18</text>
<text x="78.9" y="101.2">GPIO19</text>
<text x="171.8" y="97.4">CPURST_N</text>
<text x="172.4" y="101.2">GPIO38</text>
<text x="78.9" y="105.1">GPIO20</text>
<text x="172.2" y="105.3">GPIO37</text>
<text x="78.9" y="109">GPIO21</text>
<text x="78.9" y="112.8">GPIO22</text>
<text x="173.6" y="109.1">GPIO36</text>
<text x="173.9" y="112.8">PCIE_CKP</text>
<text x="78.9" y="116.7">GPIO23</text>
<text x="173.9" y="116.7">PCIE_CKN</text>
<text x="78.8" y="124.4">GPIO25</text>
<text x="78.9" y="120.5">GPIO24</text>
<text x="162.7" y="120.5">PCIE_RXN</text>
<text x="163.1" y="124.4">PCIE_RXP</text>
<text x="78.9" y="128.3">GPIO26</text>
<text x="167.2" y="128.3">PCIE_TXP</text>
<text x="77.8" y="136">GPIO28</text>
<text x="78.9" y="132.1">GPIO27</text>
<text x="168.3" y="132.3">PCIE_TXN</text>
<text x="78.9" y="139.8">GPIO29</text>
<text x="82.2" y="147.6">USB_DP</text>
<text x="82.6" y="151.4">USB_DM</text>
</g>
<g font-size="1.7" fill="#004080">
<text x="120.7" y="32.1">34</text>
<text x="120.7" y="35.9">35</text>
<text x="120.7" y="34">-34</text>
<text x="133.5" y="34">-32</text>
<text x="133.5" y="30.2">-33</text>
<text x="134.1" y="35.9">32</text>
<text x="134.1" y="32.1">33</text>
<text x="120.7" y="39.8">36</text>
<text x="120.7" y="37.9">-35</text>
<text x="120.7" y="41.7">-36</text>
<text x="133.5" y="41.7">-30</text>
<text x="133.5" y="37.9">-31</text>
<text x="134.1" y="39.8">31</text>
<text x="120.7" y="43.7">37</text>
<text x="120.7" y="47.5">38</text>
<text x="120.7" y="45.6">-37</text>
<text x="133.5" y="45.6">-29</text>
<text x="134.1" y="47.5">29</text>
<text x="134.1" y="43.7">30</text>
<text x="120.7" y="51.4">39</text>
<text x="120.7" y="49.5">-38</text>
<text x="120.7" y="53.3">-39</text>
<text x="133.5" y="53.3">-27</text>
<text x="133.5" y="49.5">-28</text>
<text x="134.1" y="51.4">28</text>
<text x="120.7" y="55.2">40</text>
<text x="120.7" y="59.1">41</text>
<text x="120.7" y="57.2">-40</text>
<text x="133.5" y="57.2">-26</text>
<text x="134.1" y="59.1">26</text>
<text x="134.1" y="55.2">27</text>
<text x="120.7" y="63">42</text>
<text x="120.7" y="61">-41</text>
<text x="120.7" y="64.9">-42</text>
<text x="133.5" y="64.9">-24</text>
<text x="133.5" y="61">-25</text>
<text x="134.1" y="63">25</text>
<text x="120.7" y="66.8">43</text>
<text x="120.7" y="70.7">44</text>
<text x="120.7" y="68.8">-43</text>
<text x="133.5" y="68.8">-23</text>
<text x="134.1" y="70.7">23</text>
<text x="134.1" y="66.8">24</text>
<text x="120.7" y="74.5">45</text>
<text x="120.7" y="72.6">-44</text>
<text x="120.7" y="76.5">-45</text>
<text x="133.5" y="76.5">-21</text>
<text x="133.5" y="72.6">-22</text>
<text x="134.1" y="74.5">22</text>
<text x="120.7" y="78.4">46</text>
<text x="120.7" y="82.3">47</text>
<text x="120.7" y="80.3">-46</text>
<text x="133.5" y="80.3">-20</text>
<text x="134.1" y="82.3">20</text>
<text x="134.1" y="78.4">21</text>
<text x="120.7" y="86.1">48</text>
<text x="120.7" y="84.2">-47</text>
<text x="120.7" y="88.1">-48</text>
<text x="133.5" y="88.1">-18</text>
<text x="133.5" y="84.2">-19</text>
<text x="134.1" y="86.1">19</text>
<text x="120.7" y="90">49</text>
<text x="120.7" y="93.9">50</text>
<text x="120.7" y="91.9">-49</text>
<text x="120.7" y="95.8">-50</text>
<text x="133.5" y="95.8">-16</text>
<text x="133.5" y="91.9">-17</text>
<text x="134.1" y="93.9">17</text>
<text x="134.1" y="90">18</text>
<text x="120.7" y="97.7">51</text>
<text x="120.7" y="101.6">52</text>
<text x="120.7" y="99.7">-51</text>
<text x="133.5" y="99.7">-15</text>
<text x="134.1" y="101.6">15</text>
<text x="134.1" y="97.7">16</text>
<text x="120.7" y="105.5">53</text>
<text x="120.7" y="103.5">-52</text>
<text x="120.7" y="107.4">-53</text>
<text x="133.5" y="107.4">-13</text>
<text x="133.5" y="103.5">-14</text>
<text x="134.1" y="105.5">14</text>
<text x="120.7" y="109.3">54</text>
<text x="120.7" y="113.2">55</text>
<text x="120.7" y="111.3">-54</text>
<text x="133.5" y="111.3">-12</text>
<text x="134.1" y="113.2">12</text>
<text x="134.1" y="109.3">13</text>
<text x="120.7" y="117.1">56</text>
<text x="120.7" y="115.1">-55</text>
<text x="120.7" y="119">-56</text>
<text x="133.5" y="119">-10</text>
<text x="133.5" y="115.1">-11</text>
<text x="134.1" y="117.1">11</text>
<text x="120.7" y="124.8">58</text>
<text x="120.7" y="120.9">57</text>
<text x="120.7" y="122.8">-57</text>
<text x="134.1" y="120.9">10</text>
<text x="134.5" y="122.8">-9</text>
<text x="135.1" y="124.8">9</text>
<text x="120.7" y="128.6">59</text>
<text x="120.7" y="126.7">-58</text>
<text x="120.7" y="130.6">-59</text>
<text x="134.5" y="130.6">-7</text>
<text x="134.5" y="126.7">-8</text>
<text x="135.1" y="128.6">8</text>
<text x="120.7" y="132.5">60</text>
<text x="120.7" y="136.4">61</text>
<text x="120.7" y="134.4">-60</text>
<text x="134.5" y="134.4">-6</text>
<text x="135.1" y="136.4">6</text>
<text x="135.1" y="132.5">7</text>
<text x="120.7" y="140.2">62</text>
<text x="120.7" y="138.3">-61</text>
<text x="120.7" y="142.1">-62</text>
<text x="134.5" y="142.1">-4</text>
<text x="134.5" y="138.3">-5</text>
<text x="135.1" y="140.2">5</text>
<text x="120.7" y="144.1">63</text>
<text x="120.7" y="147.9">64</text>
<text x="120.7" y="146">-63</text>
<text x="120.7" y="149.9">-64</text>
<text x="134.5" y="149.9">-2</text>
<text x="134.5" y="146">-3</text>
<text x="135.1" y="147.9">3</text>
<text x="135.1" y="144.1">4</text>
<text x="120.7" y="151.8">65</text>
<text x="120.7" y="155.7">66</text>
<text x="120.7" y="153.7">-65</text>
<text x="133.3" y="155.7">IO0</text>
<text x="134.5" y="153.7">-1</text>
<text x="135.1" y="151.8">2</text>
<text x="120.7" y="157.6">-66</text>
</g>
<text font-size="1.5" fill="#00f" x="125" y="151" transform="rotate(-90 125 151)">112 &quot; CENTERS</text>
<g font-size="1.4">
<text x="30.9" y="1.4">5</text>
<text x="88.8" y="1.4">4</text>
<text x="146.7" y="1.4">3</text>
<text x="204.6" y="1.4">2</text>
<text x="262.6" y="1.4">1</text>
<text x=".5" y="26.1">D</text>
<text x="292" y="26.1">D</text>
<text x=".5" y="71.9">C</text>
<text x="292" y="71.9">C</text>
<text x=".5" y="117.8">B</text>
<text x="292" y="117.8">B</text>
<text x=".5" y="163.6">A</text>
<text x="292" y="163.6">A</text>
<text x="30.9" y="186.8">5</text>
<text x="88.8" y="186.8">4</text>
<text x="146.7" y="186.8">3</text>
<text x="204.6" y="186.8">2</text>
<text x="262.6" y="186.8">1</text>
</g>
</svg>
